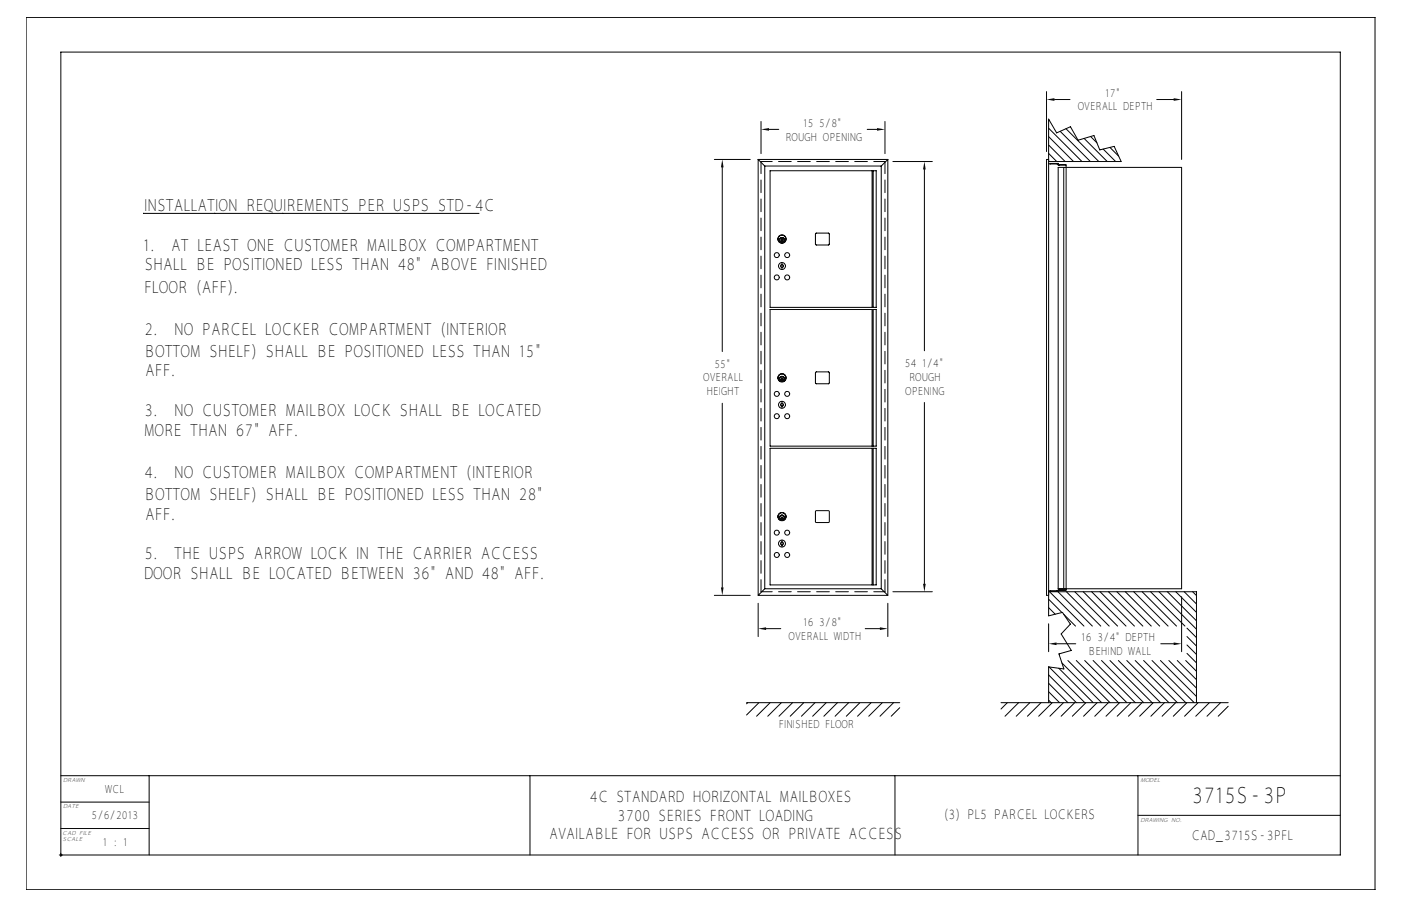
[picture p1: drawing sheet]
<svg xmlns="http://www.w3.org/2000/svg" width="432mm" height="279mm" viewBox="0 0 432 279" stroke-linecap="round" stroke-linejoin="round" font-family="sans-serif">
<g fill="none" stroke="#000" stroke-width=".31">
<path d="M8.1 5.4h415.7v269h-415.7zM234.6 37.5v9.9M237 39.9h3M267.3 39.9h3M272.8 37.5v9.9M322.5 28.2v18.5M323.2 39.5l10.3 10.3M323.2 36.9l.3 .3M325 30.7h4.8M328.5 39.7l10.2 10.1M356.5 30.7h5.2M364.2 28.2v21"/>
<path d="M220.2 49.2h11M222.6 51.6v56.8M233.7 49.2v134.4M233.7 49.2h39.9M233.7 49.2l2 2M235.7 51.2v130.4h35.9M235.7 51.2h35.9M237.3 52.7h32.8v42.1h-32.8zM268.8 52.7v42.1M269.1 52.7v42.1M271.6 51.2v130.4M273.6 49.2v134.4l-2-2"/>
<path d="M273.6 49.2l-2 2M275.2 49.8h12.2M284.9 52.3v55.9M323.2 49.8h22.4l-2.2-4.7-4.4 1.1-1.8-4.4-4.9 1.4-2.4-4.1-4.2 1.9-2.5-4.3v153.2l4.3-1 2.4 3.6-2.8 3 3.1 5.1-3.8 1.1 1.5 4.6-4.7-.6v11M323.2 49.2h-.7v134.4h.7M323.2 47.3l2.5 2.5M323.2 44.7l5.1 5.1M323.2 42.1l7.7 7.7M323.7 50.6v-.2h2.4v.5h2.5M325.8 50.4v.2M325.8 50.4v.2h-2.6M326.1 51.6h38.1v130h-38.1z"/>
<path d="M326.4 50.9v-.1h2.1v.1M326.8 40.5l9.3 9.3M327.9 51.6v130M328.6 50.9l-.1 131.1h-2.1v-.1M334.1 42.7l7.2 7.1M336.1 42.1l2 1.9M340 46l3.9 3.8M342.1 45.5l2.7 2.7M44.4 65.8h-.3h103.7M240.9 73.8l.2 .7zM251.4 72h4.1v3.5h-4.1zM237.3 95.4h32.8v42.2h-32.8z"/>
<path d="M241 81v2.1M268.8 95.4v42.2M269.1 95.4v42.2M240.9 116.6l.2 .7zM251.4 114.8h4.1v3.5h-4.1zM222.6 124.4v56.8M237.3 138.2h32.8v42.2h-32.8zM241 123.8v2.1M268.8 138.2v42.2M269.1 138.2v42.2M284.9 124.1v55.9M240.9 159.4l.2 .7z"/>
<path d="M251.4 157.6h4.1v3.5h-4.1zM241 166.6v2.1M220.2 183.6h11M233.7 186v10.3M235.7 181.6l-2 2h39.9M236.1 193.9h4.5M266.7 193.9h4.5M273.6 186v10.3M275.2 182.5h12.2M323.2 182.5h45.6v34.2M323.2 192.4v8.6M323.2 187.4l2 2"/>
<path d="M323.2 184.8l4.1 4.1M323.5 182.5l10.6 10.6M323.7 182.2v.2h2.1v-.2M325.6 198.5h6M326.1 182.5l10.6 10.6M327.9 189.4l3.6 3.7M328.6 181.9h-2.5v.5l-2.9-.2M328.7 182.5l10.6 10.6M331.3 182.5l10.6 10.6M333.9 182.5l10.6 10.6M336.5 182.5l10.6 10.6M339 182.5l10.6 10.6"/>
<path d="M341.6 182.5l10.6 10.6M344.2 182.5l10.6 10.6M346.8 182.5l10.6 10.6M349.4 182.5l10.6 10.6M352 182.5l10.6 10.6M354.6 182.5l10.6 10.6M357.2 182.5l11.6 11.5M357.8 198.5h3.9M359.8 182.5l9 9M362.4 182.5l6.4 6.4M364.2 184v17M365 182.5l3.8 3.8"/>
<path d="M365.8 198.9l3 2.9M365.8 196.3l3 2.9M365.8 193.7l3 2.9M367.6 182.5l1.2 1.2M230.1 216.7h47.2M230.4 216.7l-.3 .3M233.9 216.7l-3.8 3.8M237.4 216.7l-4.2 4.2M240.8 216.7l-4.2 4.2M244.3 216.7l-4.2 4.2M247.7 216.7l-4.2 4.2M251.2 216.7l-4.2 4.2"/>
<path d="M254.6 216.7l-4.1 4.2M258.1 216.7l-4.2 4.2M261.6 216.7l-4.2 4.2M265 216.7l-4.2 4.2M268.5 216.7l-4.2 4.2M271.9 216.7l-4.1 4.2M275.4 216.7l-4.2 4.2M277.3 218.3l-2.6 2.6M308.5 216.7h70M310.5 216.7l-2 2M313.9 216.7l-4.1 4.2M317.4 216.7l-4.2 4.2"/>
<path d="M320.9 216.7l-4.2 4.2M323.2 215.9l.8 .8M323.2 213.3l3.4 3.4M323.2 210.7l6 6M323.2 208.1l8.6 8.6M323.3 205.7l11.1 11M324.3 216.7l-4.2 4.2M326.3 206.1l10.6 10.6M327.3 204.5l12.2 12.2M327.8 216.7l-4.2 4.2M329.1 203.7l13 13M331.2 216.7l-4.2 4.2"/>
<path d="M331.7 203.7l13 13M334.3 203.7l13 13M334.7 216.7l-4.2 4.2M336.9 203.7l13 13M338.1 216.7l-4.1 4.2M339.5 203.7l13 13M341.6 216.7l-4.2 4.2M342.1 203.7l13 13M344.7 203.7l13 13M345.1 216.7l-4.2 4.2M347.3 203.7l13 13M348.5 216.7l-4.2 4.2"/>
<path d="M349.9 203.7l13 13M352 216.7l-4.2 4.2M352.5 203.7l13 13M355.1 203.7l13 13M355.4 216.7l-4.1 4.2M357.7 203.7l11.1 11.1M358.9 216.7l-4.2 4.2M360.3 203.7l8.5 8.5M362.4 216.7l-4.2 4.2M362.8 203.7l6 5.9M365.4 203.7l3.4 3.3M365.8 216.7l-4.2 4.2"/>
<path d="M365.8 201.5l3 2.9M369.3 216.7l-4.2 4.2M372.7 216.7l-4.2 4.2M376.2 216.7l-4.2 4.2M378.5 217.8l-3 3.1M18.8 239.2h394.3M46 239.2v24.5M163.3 239.2v24.5M275.8 239.2v24.5M350.7 239.2v24.5M18.8 247.4h27.2M18.8 255.5h27.2"/>
<path d="M53.8 243.6l1-.6 .9-.2h55.3a2.68 2.68 0 0 1 2.6 2.7v6.3a2.68 2.68 0 0 1-2.6 2.7h-55.3a2.68 2.68 0 0 1-2.7-2.7v-6.7zM54.1 243.9l.9-.6 .7-.1h55.3a2.29 2.29 0 0 1 2.3 2.3v6.3a2.29 2.29 0 0 1-2.3 2.3h-55.3a2.29 2.29 0 0 1-2.3-2.3v-6.7zM54.3 244.2l1.4-.6h55.3a1.91 1.91 0 0 1 1.9 1.9v6.3a1.91 1.91 0 0 1-1.9 1.9h-55.3a1.91 1.91 0 0 1-1.9-1.9v-6.3zM55 244.8l.7-.3h55.3l.6 .3 .3 .7v6.3l-.3 .7-.6 .3h-55.3l-.7-.3-.3-.7v-6.3zM55.1 246.4h1.7M55.1 249.4h5.9M55.1 249.8h1.2M55.1 250.2h1.3M55.1 250.6h1.4M55.1 251h1.8M55.1 246.8h1.4M55.1 247.2h1.3"/>
<path d="M55.1 247.5h1.2M55.1 247.9h1.2M55.1 248.3h1.2M55.1 248.7h1.4M55.1 249.1h1.6M55.1 251.4h56.5M55.1 251.7h56.5M55.1 245.6h56.5M55.1 246h56.5M55.1 252.1h56.4M55.1 245.2h56.4M55.6 252.4h55.5"/>
<path d="M55.6 244.9h55.5M55.7 244.9l-.4 .2-.2 .4v6.3l.2 .4 .4 .2M56.3 249.4a1.48 1.48 0 0 0 1.4 1.9M56.5 249.4l.2 1.1 .7 .5h3.9a1.52 1.52 0 0 0 1.2-1.4 1.52 1.52 0 0 0-1.2-1.5h-2.9l-.3-.3 .3-.3h2.3l.3 .4h1.5l-.1-1-.5-.5-4.2-.1a1.52 1.52 0 0 0-1.2 1.5 1.52 1.52 0 0 0 1.2 1.5h3l.3 .3-.3 .3h-2.3l-.3-.5M57.7 246.1a1.73 1.73 0 0 0-1.4 1.7 1.73 1.73 0 0 0 1.4 1.7M58.2 249.8h2.6M58.3 247.8h2.4M61.3 246.1a1.54 1.54 0 0 1 1.4 2h-.6l.4 .5 .2 1.1 1.9-3.5M62.2 246.4h2.3M62.3 248.3h1.2M62.5 246.8h1.8M62.6 248.7h.7"/>
<path d="M62.7 247.2h1.4M62.7 249.1h.4M62.7 247.5h1.2M62.7 247.9h1M64.2 251.1l.4-.9h2.7l.5 .9M64.2 251h3.5M64.4 250.6h3.1M64.8 246.3h2.4l2.5 4.7h-1.7l-.7-1.1h-2.7l-.6 1.1h-1.8zM66 247.7l.3 .6h-.6zM66 247.3l.7 1.4h-1.5zM67.3 246.2l2.4 4.4v-4.3M67.5 246.4h2.2"/>
<path d="M67.7 246.8h2M67.9 247.2h1.8M68.1 247.5h1.6M68.3 247.9h1.4M68.5 248.3h1.2M68.7 248.7h1M68.9 249.1h.8M69.1 249.4h.6M69.3 249.8h.4M69.9 246.3h1.5v3.6h3.9v1.1h-5.4zM71.6 246.8h3.9M71.6 247.2h3.7"/>
<path d="M71.6 247.5h3.7M71.6 247.9h3.7M71.6 248.3h3.7M71.6 248.7h3.8M75.5 251v-.4l.5 .5 .7 .2M75.8 246.4h-4.2v3h3.7M75.8 246.6l.9-.3h3.9l.7 .6 .2 1h-1.6l-.3-.4h-2.3l-.3 .3 .3 .3h3a1.52 1.52 0 0 1 1.2 1.5 1.52 1.52 0 0 1-1.2 1.4l-4.2-.1-.5-.4-.1-1.1h1.5l.3 .5h2.3l.3-.3-.3-.3h-2.9a1.56 1.56 0 0 1-.9-2.7zM76.7 246.1a1.75 1.75 0 0 0-1.5 1.2 1.75 1.75 0 0 0 .5 1.8h-4.1M77.2 249.8h2.6M77.4 249.4h2.2M77.5 247.5h2.1M77.5 247.9h2.1"/>
<path d="M80.3 246.1a1.54 1.54 0 0 1 1.4 2h-.7a1.77 1.77 0 0 1 .7 1.8 1.77 1.77 0 0 1-1.4 1.4M81.1 251h1.1M81.2 246.4h1M81.3 248.3h.9M81.5 250.6h.7M81.5 246.8h.7M81.5 248.7h.7M81.6 250.2h.6M81.6 247.2h.6M81.7 249.1h.5M81.7 249.4h.5M81.7 249.8h.5"/>
<path d="M81.7 247.5h.5M81.7 247.9h.5M82.2 246.3v4.7M84 249.2h2.6l.3 .4-.3 .3h-2.6zM84 247.4h2.6l.3 .4-.3 .3h-2.6zM84.2 249.4l2.5 .2-2.5 .1zM84.2 247.6l2.5 .1-2.5 .2zM87.1 246.1a1.62 1.62 0 0 1 1.3 2.4 1.69 1.69 0 0 1-1.2 2.8M87.1 246.3a1.44 1.44 0 0 1 1 2.3 1.49 1.49 0 0 1-.9 2.4h-4.8v-4.7h4.8M88 246.4h1.2M88.1 251h1.7M88.3 246.8h.9"/>
<path d="M88.4 250.6h1M88.5 248.3h.7M88.5 248.7h.7M88.5 247.2h.7M88.5 247.9h.7M88.5 247.5h.7M88.6 250.2h.7M88.6 249.1h.6M88.6 249.4h.6M88.6 249.8h.6M89.2 246.3v3.6a1.4 1.4 0 0 0 1.4 1.4M89.4 246.3h1.6v3.3l.3 .3 3-.1 .1-3.5h1.5l-.1 4.2-.5 .4-.6 .1-4.7-.1-.4-.4-.2-.6z"/>
<path d="M91.2 246.3l.1 3.4h2.9v-3.4M91.2 246.4h3M91.2 249.4h3M91.2 246.8h3M91.2 247.2h3M91.2 247.5h3M91.2 247.9h3M91.2 248.3h3M91.2 248.7h3M91.2 249.1h3M95.6 251h1.2M95.9 250.6h.9"/>
<path d="M96.1 250.2h.7M96.1 246.3v3.6a1.4 1.4 0 0 1-1.4 1.4M96.1 246.4h.7M96.1 249.4h.7M96.1 249.8h.7M96.1 246.8h.7M96.1 247.2h.7M96.1 247.5h.7M96.1 247.9h.7M96.1 248.3h.7M96.1 248.7h.7M96.1 249.1h.7"/>
<path d="M96.8 246.3v4.7M98.6 247.4h2.7l.2 1.1-.3 .2h-2.6zM98.8 247.6h2.4l.1 .8-2.5 .1zM98.8 250.2h2.5M98.8 250.6h2.5M98.8 251h2.5M98.8 247.9h2.5M98.8 248.3h2.5M101.3 250.2l-2.5-.1v.9M101.3 250.2v.8M101.8 246.1a1.4 1.4 0 0 1 1.4 1.4v1.1l1.6 .1M102.9 246.4l2.7 3.2v1.4"/>
<path d="M103 248.6v.2a.48 .48 0 0 0-.3 .5 .48 .48 0 0 0 .3 .4v1.3h-1.5v-.9l-.3-.2h-2.6v1.1h-1.6v-4.7h4.8l.9 .3a2.15 2.15 0 0 1 .3 2M103 246.3h2l1.6 1.8 1.6-1.8h2l-2.8 3.2v1.5h-1.6v-1.5zM103.1 249.4h2.4M103.1 249.1h2.1M103.2 247.2h.3M103.2 249.8h2.4M103.2 248.6l-.2 .7 .2 1.7M103.2 250.2h2.4M103.2 250.6h2.4M103.2 251h2.4M103.2 247.5h.6M103.2 247.9h1"/>
<path d="M103.2 248.3h1.3M105.2 246.1l1.4 1.6 1.4-1.6M105.4 246.4h2.4M105.8 246.8h1.7M106.1 247.2h1M106.4 247.5h.4M107.6 249.8h4M107.6 250.2h4M107.6 250.6h4M107.6 251h4M107.7 249.4h3.9M108 249.1h3.6"/>
<path d="M108.4 248.7h3.2M108.7 248.3h2.9M109 247.9h2.6M109.4 247.5h2.2M109.7 247.2h1.9M110 246.8h1.6M111 244.9l.4 .2 .2 .4v6.3l-.2 .4-.4 .2M111.6 246.4h-1.2l-2.8 3.2v1.4M350.7 251.4h62.4M18.3 263.7h394.8v-247.6h-394.3v248.1"/>
<circle cx="239.4" cy="78.7" r=".76"/>
<circle cx="241" cy="74" r=".76"/>
<circle cx="241" cy="73.7" r="1.19"/>
<circle cx="241" cy="74" r=".7"/>
<circle cx="241" cy="73.7" r="1.28"/>
<circle cx="241" cy="74" r=".73"/>
<circle cx="242.6" cy="78.7" r=".76"/>
<circle cx="239.4" cy="85.6" r=".76"/>
<circle cx="241" cy="82" r=".46"/>
<circle cx="241" cy="82" r="1.07"/>
<circle cx="242.6" cy="85.6" r=".76"/>
<circle cx="241" cy="116.5" r="1.19"/>
<circle cx="241" cy="116.8" r=".73"/>
<circle cx="241" cy="116.8" r=".76"/>
<circle cx="241" cy="116.8" r=".7"/>
<circle cx="241" cy="116.5" r="1.28"/>
<circle cx="239.4" cy="121.5" r=".76"/>
<circle cx="239.4" cy="128.3" r=".76"/>
<circle cx="241" cy="124.8" r=".46"/>
<circle cx="241" cy="124.8" r="1.07"/>
<circle cx="242.6" cy="121.5" r=".76"/>
<circle cx="242.6" cy="128.3" r=".76"/>
<circle cx="241" cy="159.3" r="1.19"/>
<circle cx="241" cy="159.6" r=".76"/>
<circle cx="241" cy="159.6" r=".7"/>
<circle cx="241" cy="159.3" r="1.28"/>
<circle cx="241" cy="159.6" r=".73"/>
<circle cx="239.4" cy="164.3" r=".76"/>
<circle cx="239.4" cy="171.1" r=".76"/>
<circle cx="241" cy="167.6" r=".46"/>
<circle cx="241" cy="167.6" r="1.07"/>
<circle cx="242.6" cy="171.1" r=".76"/>
<circle cx="242.6" cy="164.3" r=".76"/>
</g>
<path d="M234.6 39.9l2.4-.4v.8zM270.3 39.5l2.5 .4-2.5 .4zM322.5 30.7l2.5-.4v.8zM361.7 30.3l2.5 .4-2.5 .4zM222.6 49.2l.4 2.4h-.8zM284.9 49.8l.4 2.5h-.8zM222.2 181.2h.8l-.4 2.4zM233.7 193.9l2.4-.4v.8zM271.2 193.5l2.4 .4-2.4 .4zM284.5 180h.8l-.4 2.5zM323.2 198.5l2.4-.4v.8zM361.7 198.1l2.5 .4-2.5 .4z" fill="#000"/>
<path d="M234.6 182.5v-132.7M272.8 182.5v-132.7" fill="none" stroke="#000" stroke-width=".31" stroke-dasharray="3.9 2" stroke-dashoffset=".2"/>
<path d="M234.6 49.8h38.2M234.6 182.5h38.2" fill="none" stroke="#000" stroke-width=".31" stroke-dasharray="3.9 2" stroke-dashoffset=".5"/>
<path d="M47.7 241h113.7v21.3h-113.7z" fill-rule="evenodd" fill="#fff"/>
<text font-size="6.9" x="367.3" y="247.8">3715S-3P</text>
<g font-size="5.2">
<text x="44.4" y="65.1">INSTALLATION REQUIREMENTS PER USPS STD-4C</text>
<text x="44.1" y="77.3">1.</text>
<text x="52.8" y="77.3">AT LEAST ONE CUSTOMER MAILBOX COMPARTMENT</text>
<text x="44.5" y="83.4">SHALL BE POSITIONED LESS THAN 48&quot; ABOVE FINISHED</text>
<text x="44.4" y="90.2">FLOOR (AFF).</text>
<text x="44.5" y="103.2">2.</text>
<text x="53.7" y="103.2">NO PARCEL LOCKER COMPARTMENT (INTERIOR</text>
<text x="44.4" y="110">BOTTOM SHELF) SHALL BE POSITIONED LESS THAN 15&quot;</text>
<text x="44.8" y="116.1">AFF.</text>
<text x="44.5" y="128.3">3.</text>
<text x="53.7" y="128.3">NO CUSTOMER MAILBOX LOCK SHALL BE LOCATED</text>
<text x="44.4" y="134.4">MORE THAN 67&quot; AFF.</text>
<text x="44.5" y="147.4">4.</text>
<text x="53.7" y="147.4">NO CUSTOMER MAILBOX COMPARTMENT (INTERIOR</text>
<text x="44.4" y="154.2">BOTTOM SHELF) SHALL BE POSITIONED LESS THAN 28&quot;</text>
<text x="44.8" y="160.3">AFF.</text>
<text x="44.5" y="172.5">5.</text>
<text x="53.7" y="172.5">THE USPS ARROW LOCK IN THE CARRIER ACCESS</text>
<text x="44.4" y="178.6">DOOR SHALL BE LOCATED BETWEEN 36&quot; AND 48&quot; AFF.</text>
</g>
<g font-size="4.8">
<text x="181.8" y="247.5">4C STANDARD HORIZONTAL MAILBOXES</text>
<text x="190.4" y="253.2">3700 SERIES FRONT LOADING</text>
<text x="169.2" y="258.9">AVAILABLE FOR USPS ACCESS OR PRIVATE ACCESS</text>
</g>
<g font-size="4.1">
<text x="290.9" y="252.7">(3) PL5 PARCEL LOCKERS</text>
<text x="367.2" y="259">CAD_3715S-3PFL</text>
</g>
<g font-size="3.5">
<text x="340.6" y="29.9">17&quot;</text>
<text x="332.2" y="34">OVERALL DEPTH</text>
<text x="247.5" y="39.1">15 5/8&quot;</text>
<text x="242.1" y="43.4">ROUGH OPENING</text>
<text x="220.2" y="113.5">55&quot;</text>
<text x="278.9" y="113.3">54 1/4&quot;</text>
<text x="216.8" y="117.6">OVERALL</text>
<text x="280.2" y="117.6">ROUGH</text>
<text x="217.8" y="121.7">HEIGHT</text>
<text x="279" y="121.7">OPENING</text>
<text x="243" y="197.4">OVERALL WIDTH</text>
<text x="247.5" y="193.1">16 3/8&quot;</text>
<text x="333.3" y="197.7">16 3/4&quot; DEPTH</text>
<text x="335.4" y="202">BEHIND WALL</text>
<text x="240.1" y="224.5">FINISHED FLOOR</text>
<text x="32.4" y="244.5">WCL</text>
<text x="28.2" y="252.6">5/6/2013</text>
<text x="31.7" y="260.8">1 : 1</text>
</g>
<g font-size="1.8">
<text x="19.5" y="241.2">DRAWN</text>
<text x="351.5" y="241.2">MODEL</text>
<text x="19.5" y="249.3">DATE</text>
<text x="19.2" y="257.5">CAD FILE</text>
<text x="351.5" y="253.4">DRAWING NO.</text>
<text x="19.3" y="259.5">SCALE</text>
</g>
</svg>
